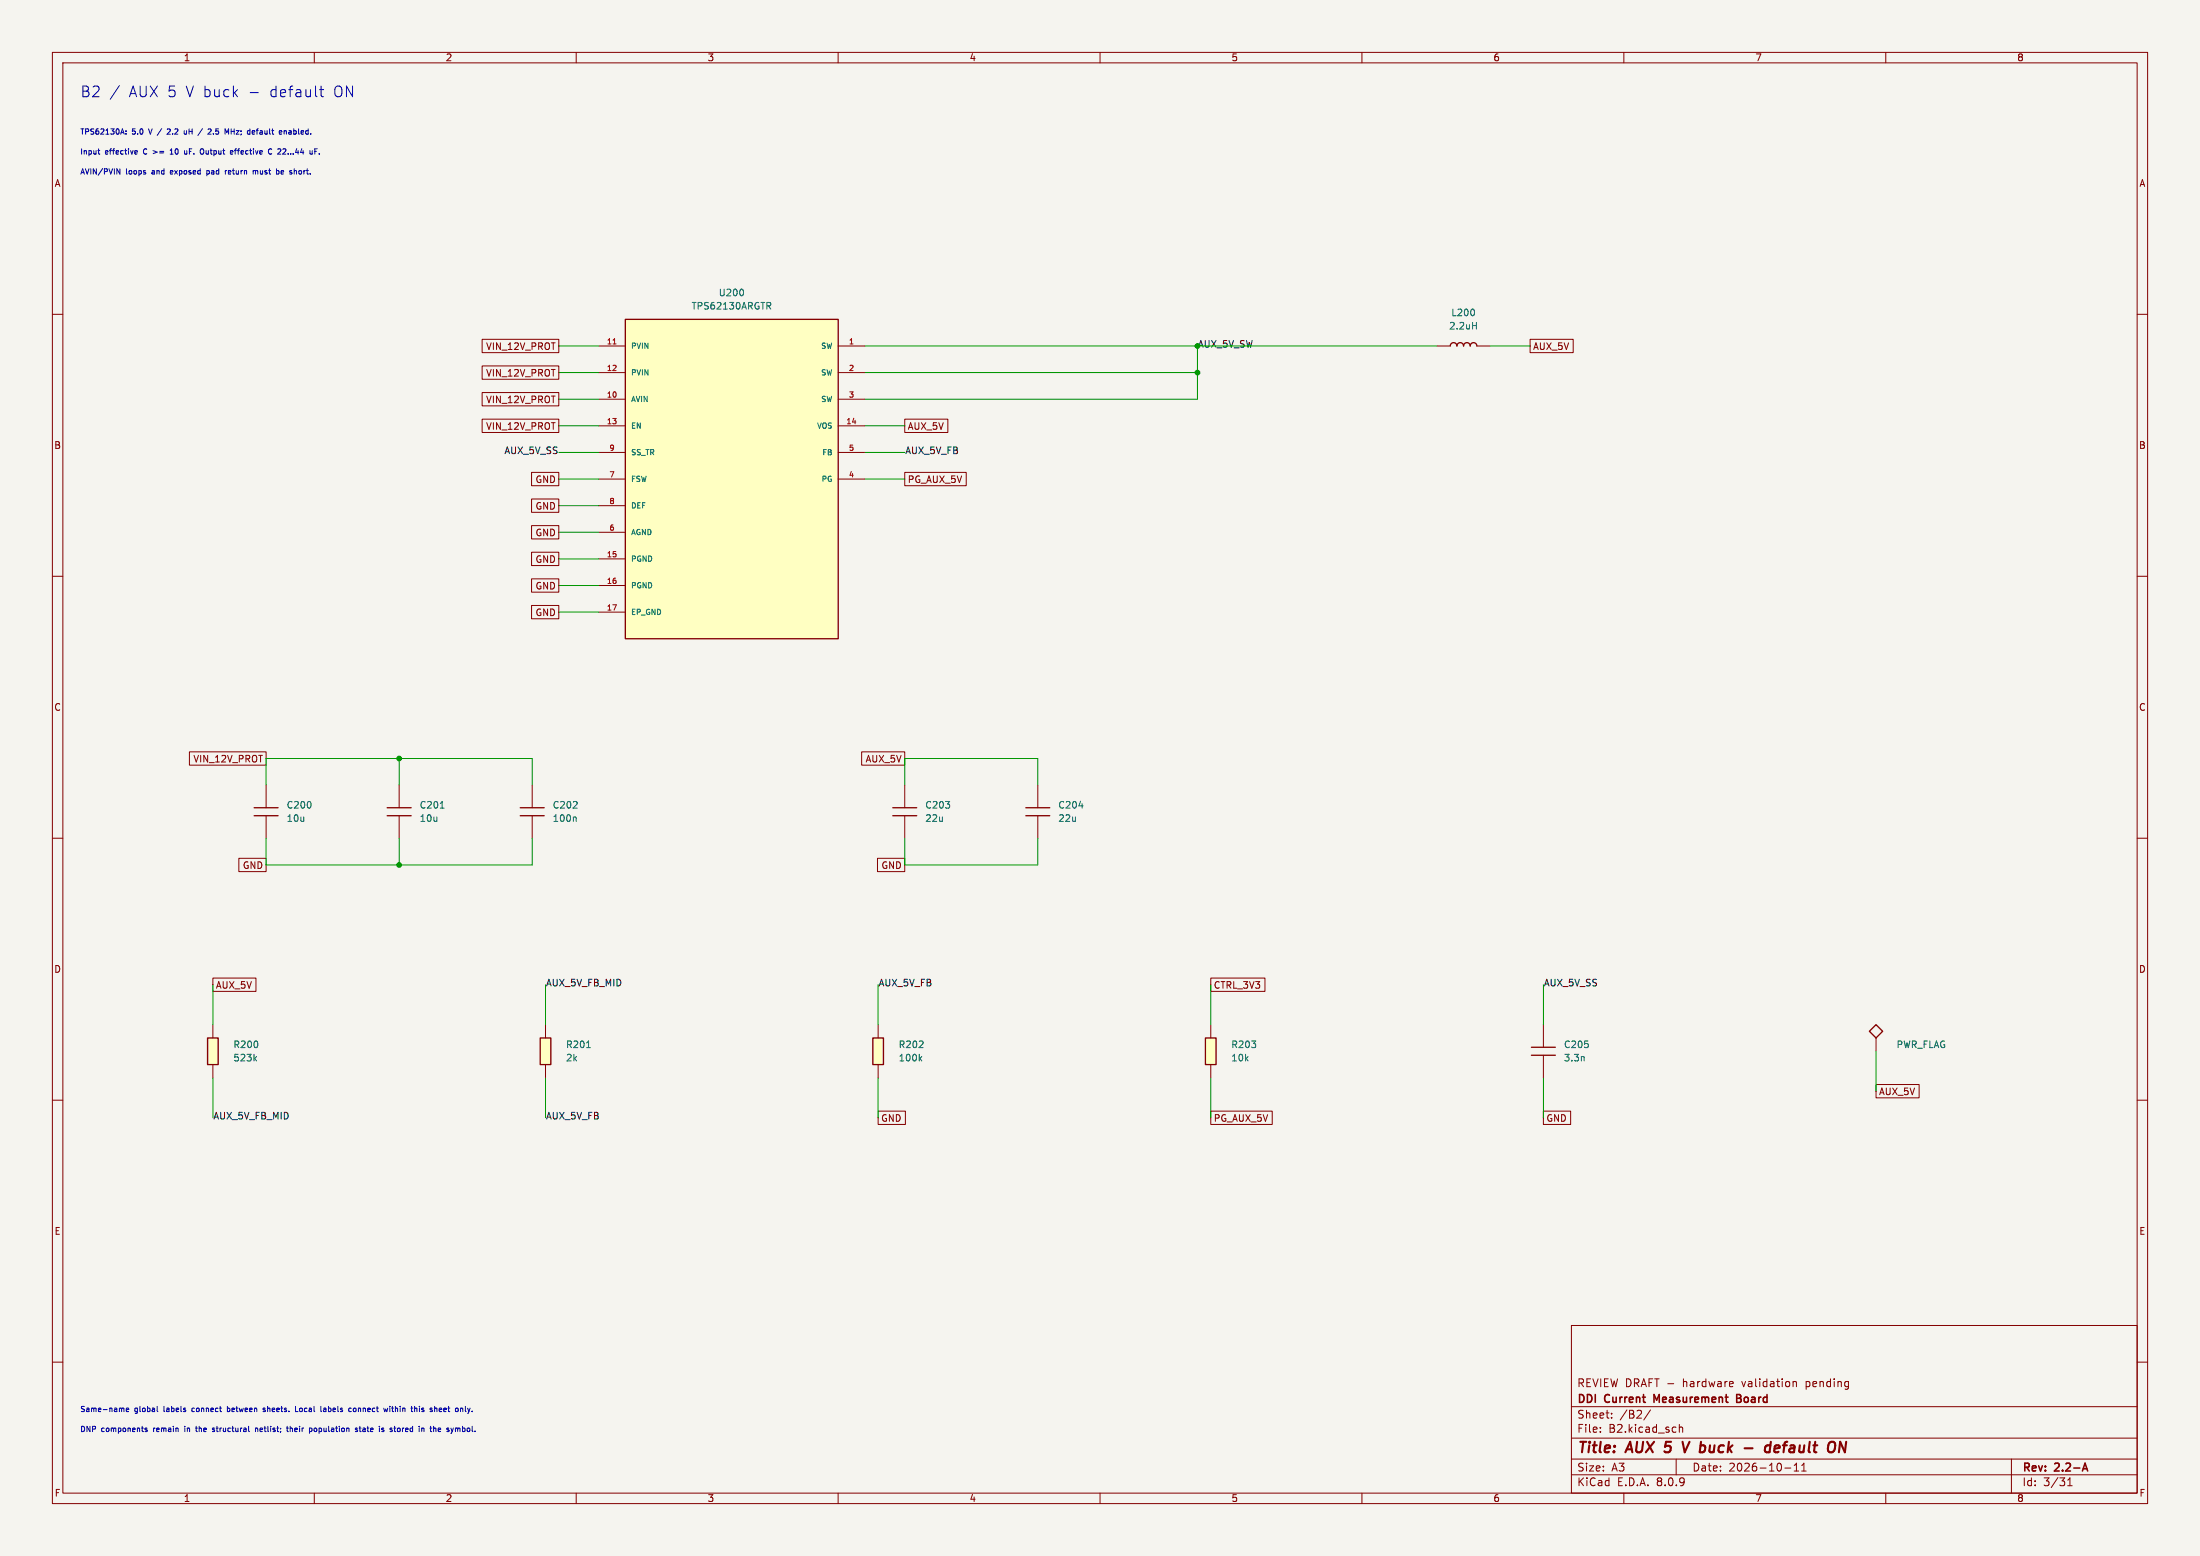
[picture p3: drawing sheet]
<svg xmlns="http://www.w3.org/2000/svg" width="420mm" height="297mm" viewBox="0 0 420 297" stroke-linecap="round" stroke-linejoin="round" font-family="sans-serif">
<path d="M0 0h420v297h-420z" fill="#f5f4ef" stroke="#f5f4ef" stroke-width=".19"/>
<g fill="none" stroke="#840000" stroke-width=".19">
<path d="M10 10h400v277h-400zM12 12h396v273h-396zM60 10v2M110 10v2M160 10v2M210 10v2M260 10v2M310 10v2M360 10v2M10 60h2M408 60h2M10 110h2"/>
<path d="M408 110h2M10 160h2M408 160h2M10 210h2M408 210h2M300 253h108v32h-108zM10 260h2M300 278.5h108M300 274.5h108M300 268.5h108M305.5 273.2v.2M305.5 272.5v.1"/>
<path d="M307.7 270.5v.2M307.7 269.8v.1M315.1 269.1l-1.3 1.9M320 278.5v3M320.6 271.9v1.5M320.6 272.5l.2-.1 .4 .1v.9M330.7 263.7l.2 .3-.7 .2M330.8 264.6l-.1 .1M342.3 263.8l.2-.1 .4 .1v.9M342.3 263.7v1M342.5 279.7l.4-.4v1.5M343.9 279.7l.5-.4v1.5"/>
<path d="M384 278.5v6.5M408 260h2M60 285v2M110 285v2M160 285v2M210 285v2M260 285v2M300 281.5h108M310 285v2M340.7 280.2h1.2M342.5 280.8h.9M343.9 280.8h.9"/>
<path d="M360 285v2M394.7 283.6h.9M394.7 282.5l.5-.4v1.5"/>
</g>
<path d="M316.3 267.3l-.5-1.1v1.5M331.5 266.9h.5M332 266.9l.3 .1M332.3 266.3l-.3-.1h-.5v1.5l.8-.1M332.3 266.8l-.3 .1M398 279.3l.5 1.5M397.7 280.4h.7" fill="none" stroke="#840000" stroke-width=".3"/>
<path d="M321.2 275.2l.4 2 .9-2M337.2 276h.8M338.1 275.2l-.3 2M338.8 276.5l.9-.2v-.3h-.8l-.2 .9 .3 .3 .5-.1M351.3 275.2l.9 2 .2-2" fill="none" stroke="#840000" stroke-width=".4"/>
<path d="M39.6 198.1h2.1v5.1h-2.1z" fill="#ffffc2"/>
<path d="M48.5 155.7h4.6M48.5 154.2h4.6M73.9 155.7h4.6M73.9 154.2h4.6M99.3 155.7h4.6M99.3 154.2h4.6M170.4 155.7h4.6M170.4 154.2h4.6M195.8 155.7h4.6M195.8 154.2h4.6M39.6 198.1h2.1v5.1h-2.1zM356.9 196.9l1.2-1.3 1.3 1.3-1.3 1.2z" fill="none" stroke="#840000" stroke-width=".25"/>
<g fill="none" stroke="#840000" stroke-width=".19">
<path d="M50.8 149.9v4.3M50.8 155.7v4.3M76.2 149.9v4.3M76.2 155.7v4.3M101.6 149.9v4.3M101.6 155.7v4.3M172.7 149.9v4.3M172.7 155.7v4.3M198.1 149.9v4.3M198.1 155.7v4.3M40.6 195.6v2.5M358.1 198.1v2.6"/>
<path d="M40.6 203.2v2.5"/>
</g>
<path d="M84.1 154.2h.7M109.8 155.9l.2 .2v.7M206 153.8h.8M48.6 202l.4 .5M49 201.7l-.5 .4" fill="none" stroke="#006464" stroke-width=".19"/>
<path d="M166.6 198.1h2.1v5.1h-2.1z" fill="#ffffc2"/>
<path d="M166.6 198.1h2.1v5.1h-2.1z" fill="none" stroke="#840000" stroke-width=".25"/>
<path d="M167.6 195.6v2.5M167.6 203.2v2.5" fill="none" stroke="#840000" stroke-width=".19"/>
<path d="M175.6 202l.4 .5M176 201.7l-.5 .4" fill="none" stroke="#006464" stroke-width=".19"/>
<path d="M103.1 198.1h2.1v5.1h-2.1z" fill="#ffffc2"/>
<path d="M103.1 198.1h2.1v5.1h-2.1zM292.4 199.9h4.5M292.4 201.4h4.5" fill="none" stroke="#840000" stroke-width=".25"/>
<path d="M104.1 195.6v2.5M294.6 195.6v4.3M104.1 203.2v2.5M294.6 201.4v4.3" fill="none" stroke="#840000" stroke-width=".19"/>
<path d="M112 200h.7M302.4 201.7v.8" fill="none" stroke="#006464" stroke-width=".19"/>
<path d="M119.4 61h40.6v60.9h-40.6z" fill="#ffffc2"/>
<path d="M119.4 61h40.6v60.9h-40.6z" fill="none" stroke="#840000" stroke-width=".25"/>
<g fill="none" stroke="#840000" stroke-width=".19">
<path d="M114.3 66h5.1M114.3 76.2h5.1M114.3 71.1h5.1M160 66h5.1M160 76.2h5.1M160 71.1h5.1M114.3 81.3h5.1M114.3 91.4h5.1M114.3 86.4h5.1M114.3 96.5h5.1M160 81.3h5.1M160 91.4h5.1"/>
<path d="M160 86.4h5.1M114.3 106.7h5.1M114.3 111.8h5.1M114.3 116.8h5.1M114.3 101.6h5.1"/>
</g>
<path d="M117 65.7h.6" fill="none" stroke="#a90000" stroke-width=".19"/>
<path d="M141.9 55.4v.8M146.7 58.4l.4 .6M147 57.8l.1 .2-.1 .3" fill="none" stroke="#006464" stroke-width=".19"/>
<path d="M230.1 198.1h2.1v5.1h-2.1z" fill="#ffffc2"/>
<path d="M276.9 66a.63 .63 0 0 1 .6-.6 .63 .63 0 0 1 .6 .6 .63 .63 0 0 1 .7-.6 .63 .63 0 0 1 .6 .6 .63 .63 0 0 1 .6-.6 .63 .63 0 0 1 .7 .6 .63 .63 0 0 1 .6-.6 .63 .63 0 0 1 .6 .6M230.1 198.1h2.1v5.1h-2.1z" fill="none" stroke="#840000" stroke-width=".25"/>
<g fill="none" stroke="#840000" stroke-width=".19">
<path d="M92 64.8h14.7v2.5h-14.7zM92 74.9h14.7v2.6h-14.7zM92 69.8h14.7v2.6h-14.7zM274.3 66h2.6M281.9 66h2.6M292.1 64.8h8.2v2.5h-8.2zM92 80h14.7v2.6h-14.7zM101.5 90.2h5.2v2.5h-5.2zM101.5 95.2h5.2v2.6h-5.2zM172.7 80h8.2v2.6h-8.2zM172.7 90.2h11.8v2.5h-11.8zM101.5 115.6h5.2v2.5h-5.2z"/>
<path d="M101.5 110.5h5.2v2.5h-5.2zM101.5 100.3h5.2v2.6h-5.2zM101.5 105.4h5.2v2.6h-5.2zM36.2 143.5h14.6v2.6h-14.6zM164.5 143.5h8.2v2.6h-8.2zM45.6 163.8h5.2v2.6h-5.2zM167.5 163.8h5.2v2.6h-5.2zM40.6 186.7h8.3v2.5h-8.3zM231.1 186.7h10.4v2.5h-10.4zM231.1 195.6v2.5M167.6 212.1h5.2v2.5h-5.2zM231.1 212.1h11.8v2.5h-11.8z"/>
<path d="M231.1 203.2v2.5M294.6 212.1h5.2v2.5h-5.2zM358.1 207h8.3v2.6h-8.3z"/>
</g>
<path d="M281.4 59.2v.8M281.1 62.1h.7M281.8 61.5v1.3" fill="none" stroke="#006464" stroke-width=".19"/>
<g fill="none" stroke="#0000c2" stroke-width=".19">
<path d="M22.8 16.3l-1.8 2.6M47.8 17.7h1.5M61 17.1h.8M61.3 16.4v1.8l.1 .2 .4 .1M18.7 28.7h.4M18.8 29.3l.3 .1M22.3 32.2l.6 1v-1M23.4 24.6l.3 1M24 25.5v.1M24 25v.1M25.8 28.8l.3-.1 .1 .3-.5 .1M25.8 29.4h.4"/>
<path d="M32.3 24.6l-.4 .1M32.5 25l-.6 .6h.6M32.5 29.4h.5M32.5 28.7l.3-.3v1M32.6 32.6v.6M33 32.8l-.5 .1M35.2 24.9v.7l.4-.1M35.2 28.7l.1 .7 .4-.1M35.6 24.9v.7M35.7 28.7v.7M38.5 28.4l.3 .1 .1 .2v.6l-.4 .1M38.7 24.5l-.9 1.4"/>
<path d="M39.5 32.6v1M39.5 33.2h.3M39.8 32.6h-.3M39.9 24.6h.3l.1 .3-.6 .7h.6M40.7 25.5v.1M43 32.6v.6M43.3 25.3l.3-.7v1M43.3 32.6l-.3 .1M44.1 24.6v1M44.1 25.1h.6M44.1 28.7l.3 .1 .1 .2-.5 .1M44.4 29.4h-.3"/>
<path d="M44.8 28.7h.3M45 28.4l-.1 .2v.8M48.3 24.9l.3 .1v.2l-.5 .1M48.3 32.7l.3-.1 .2 .1M48.3 32.6v.6M48.6 25.6h-.3M48.8 32.7v.5M49.2 32.6h-.3l-.1 .1M51.9 28.5a.45 .45 0 0 0-.7 .4 .45 .45 0 0 0 .7 .4M52.9 32.6l.4 .1-.1 .4-.3 .1M54 32.6l-.3 .1v.5h.3M54.1 32.8l-.4 .1"/>
<path d="M54.2 25h.4l.1 .6M54.2 24.9v.7M54.4 28.4l.2 .2M54.6 28.7l-.7 .7h.7M55.2 25.3v.3M56.2 32.6h.3l.1 .1M60.1 28.9h.3M60.6 28.4h-.5v1M61 29.3v.1M23.4 268.8l.3 .1v.6M24.1 269.1l.5-.1-.1-.2h-.3l-.1 .1v.5h.4M28.1 272.6h-.3l-.1 .1v.2l.4 .1v.2h-.4"/>
<path d="M30 268.4v.9l.1 .2M35.3 272.2v.1M35.3 272.6v.7M36.7 268.9v.5M37.3 272.6h.4M37.5 272.2v.9l.2 .2M40.9 272.6h-.2l-.2 .1 .1 .2 .3 .1v.2h-.4M43.4 269.4l.3 .1M43.4 268.4v1.1M43.7 268.8h-.3M48.8 272.7l.4-.1v.7M48.8 272.6v.7"/>
<path d="M50.6 268.8h-.2l-.2 .1 .1 .2 .3 .1v.2h-.4M54.7 272.6h.4M54.8 272.2v.9l.3 .2M55.4 272.2v1.1M55.8 272.6l-.4 .1M56.4 268.4v1.1h.5M57.2 268.9v.5M59.5 272.6l.1 .2-.1 .4M60.4 272.6h-.3l-.2 .2 .1 .4h.4M61.3 269.4l.1 .1M61.8 268.8h.4v.7M62.2 269l-.5 .2 .2 .3 .3-.1"/>
<path d="M66.8 268.8h.3M67.1 269.4l-.3 .1M67.9 268.8h-.3l-.2 .2 .1 .4h.4M68.2 272.6h-.2l-.2 .1 .1 .2 .3 .1v.2h-.4M68.6 272.6h.3M68.7 272.2v.9l.2 .2M69.4 272.6h-.1M69.4 272.9l-.2 .1 .2 .3M74 268.8l-.2 .7-.2-.5M74.4 268.4v.1M74.4 268.8v.7M74.8 268.8h.3"/>
<path d="M76.1 272.6l.3 .2-.1 .4-.2 .1M79.3 268.8l.3 .1v.6M80.1 268.4v.1M80.1 268.8v.7M82.1 272.6h.3M82.2 272.2v.9l.1 .2M84.2 268.8l-.4 .1 .1 .5 .3 .1M84.3 269l-.5 .1M87.5 272.6l.3 .1v.6M88.8 268.4v.9l.2 .2"/>
</g>
<g fill="none" stroke="#009600" stroke-width=".19">
<path d="M106.7 66h7.6M106.7 76.2h7.6M106.7 71.1h7.6M165.1 66h109.2M165.1 71.1h63.5M228.6 66v10.2h-63.5M284.5 66h7.6M106.7 81.3h7.6M106.7 86.4h7.6M106.7 96.5h7.6M106.7 91.4h7.6M165.1 81.3h7.6"/>
<path d="M165.1 86.4h7.6M165.1 91.4h7.6M106.7 116.8h7.6M106.7 111.8h7.6M106.7 106.7h7.6M106.7 101.6h7.6M50.8 149.9v-5.1h50.8v5.1M76.2 144.8v5.1M172.7 149.9v-5.1h25.4v5.1M50.8 160v5.1h50.8v-5.1M76.2 160v5.1M172.7 160v5.1h25.4v-5.1"/>
<path d="M40.6 188v7.6M104.1 188v7.6M167.6 188v7.6M231.1 188v7.6M294.6 188v7.6M40.6 205.7v7.7M104.1 205.7v7.7M167.6 205.7v7.7M231.1 205.7v7.7M294.6 205.7v7.7M358.1 200.7v7.6"/>
</g>
<g fill="#009600" stroke="#009600" stroke-width=".19">
<circle cx="228.6" cy="71.1" r=".46"/>
<circle cx="76.2" cy="144.8" r=".46"/>
<circle cx="76.2" cy="165.1" r=".46"/>
</g>
<g font-size="2.8" fill="#0000c2">
<text x="15.2" y="18.8">B2</text>
<text x="24.5" y="18.8">AUX 5 V buck</text>
<text x="51.6" y="18.8">default</text>
<text x="63.8" y="18.8">ON</text>
</g>
<g font-size="2.8" fill="#840000">
<text x="301" y="277.9">Title:</text>
<text x="310.6" y="277.9">AUX 5</text>
<text x="322.9" y="277.9">V buck</text>
<text x="336.2" y="277.9">-</text>
<text x="341" y="277.9">default</text>
</g>
<g font-size="2.1" fill="#840000">
<text x="301" y="268.2">DDI</text>
<text x="301" y="265">REVIEW DRAFT -</text>
<text x="306.4" y="268.2">Current</text>
<text x="316.4" y="268.2">Measurement</text>
<text x="321.4" y="265">hardware</text>
<text x="332.8" y="268.2">Board</text>
<text x="332.8" y="265">validation</text>
<text x="345.1" y="265">pending</text>
<text x="301" y="273.7">File:</text>
<text x="301" y="271">Sheet:</text>
<text x="307.1" y="273.7">B2.kicad_sch</text>
<text x="309.2" y="271">/B2/</text>
<text x="301" y="281.1">Size:</text>
<text x="307.6" y="281.1">A3</text>
<text x="323" y="281.1">Date:</text>
<text x="330" y="281.1">2026-10-11</text>
<text x="386" y="281.3">Rev:</text>
<text x="392.4" y="281.3">2.2-A</text>
<text x="301" y="283.9">KiCad</text>
<text x="308.7" y="283.9">E.D.A.</text>
<text x="316.3" y="283.9">8.0.9</text>
<text x="386" y="283.9">Id:</text>
<text x="390.1" y="283.9">3/31</text>
</g>
<g font-size="1.8" fill="#840000">
<text x="35" y="11.9">1</text>
<text x="85" y="11.9">2</text>
<text x="135" y="11.9">3</text>
<text x="185" y="11.9">4</text>
<text x="235" y="11.9">5</text>
<text x="285" y="11.9">6</text>
<text x="335" y="11.9">7</text>
<text x="385" y="11.9">8</text>
<text x="10.3" y="35.9">A</text>
<text x="408.3" y="35.9">A</text>
<text x="92.7" y="67">VIN_12V_PROT</text>
<text x="292.6" y="67">AUX_5V</text>
<text x="92.7" y="77.2">VIN_12V_PROT</text>
<text x="92.7" y="72.1">VIN_12V_PROT</text>
<text x="92.7" y="82.2">VIN_12V_PROT</text>
<text x="173.2" y="82.2">AUX_5V</text>
<text x="10.3" y="85.9">B</text>
<text x="408.2" y="85.9">B</text>
<text x="102.1" y="92.4">GND</text>
<text x="173.2" y="92.4">PG_AUX_5V</text>
<text x="102.1" y="97.5">GND</text>
<text x="102.1" y="102.6">GND</text>
<text x="102.1" y="107.6">GND</text>
<text x="102.1" y="112.7">GND</text>
<text x="102.1" y="117.8">GND</text>
<text x="10.3" y="135.9">C</text>
<text x="408.2" y="135.9">C</text>
<text x="36.8" y="145.7">VIN_12V_PROT</text>
<text x="165.1" y="145.7">AUX_5V</text>
<text x="46.3" y="166.1">GND</text>
<text x="168.2" y="166.1">GND</text>
<text x="10.3" y="185.9">D</text>
<text x="408.2" y="185.9">D</text>
<text x="41.1" y="188.9">AUX_5V</text>
<text x="231.6" y="188.9">CTRL_3V3</text>
<text x="358.6" y="209.2">AUX_5V</text>
<text x="168.1" y="214.3">GND</text>
<text x="231.6" y="214.3">PG_AUX_5V</text>
<text x="295.1" y="214.3">GND</text>
<text x="10.3" y="235.9">E</text>
<text x="408.3" y="235.9">E</text>
<text x="10.3" y="285.9">F</text>
<text x="35" y="286.9">1</text>
<text x="85" y="286.9">2</text>
<text x="135" y="286.9">3</text>
<text x="185" y="286.9">4</text>
<text x="235" y="286.9">5</text>
<text x="285" y="286.9">6</text>
<text x="335" y="286.9">7</text>
<text x="385" y="286.9">8</text>
<text x="408.3" y="285.9">F</text>
</g>
<g font-size="1.8" fill="#006464">
<text x="131.9" y="59.3">TPS62130ARGTR</text>
<text x="137.1" y="56.7">U200</text>
<text x="276.5" y="63.1">2.2uH</text>
<text x="277" y="60.6">L200</text>
<text x="54.6" y="154.5">C200</text>
<text x="80" y="154.5">C201</text>
<text x="105.4" y="154.5">C202</text>
<text x="176.5" y="154.5">C203</text>
<text x="201.9" y="154.5">C204</text>
<text x="54.6" y="157.1">10u</text>
<text x="80" y="157.1">10u</text>
<text x="105.4" y="157.1">100n</text>
<text x="176.5" y="157.1">22u</text>
<text x="201.9" y="157.1">22u</text>
<text x="44.5" y="200.3">R200</text>
<text x="44.5" y="202.8">523k</text>
<text x="108" y="200.3">R201</text>
<text x="108" y="202.8">2k</text>
<text x="171.5" y="200.3">R202</text>
<text x="171.5" y="202.8">100k</text>
<text x="235" y="200.3">R203</text>
<text x="235" y="202.8">10k</text>
<text x="298.5" y="200.3">C205</text>
<text x="298.5" y="202.8">3.3n</text>
<text x="362" y="200.3">PWR_FLAG</text>
</g>
<text font-size="1.8" fill="#009600" x="228.6" y="66.6">AUX_5V_SW</text>
<g font-size="1.8" fill="#0f0f0f">
<text x="96.2" y="86.9">AUX_5V_SS</text>
<text x="172.7" y="86.9">AUX_5V_FB</text>
<text x="104.1" y="188.5">AUX_5V_FB_MID</text>
<text x="167.6" y="188.5">AUX_5V_FB</text>
<text x="294.6" y="188.5">AUX_5V_SS</text>
<text x="40.6" y="213.9">AUX_5V_FB_MID</text>
<text x="104.1" y="213.9">AUX_5V_FB</text>
</g>
<g font-size="1.4" fill="#0000c2">
<text x="15.2" y="25.9">TPS62130A:</text>
<text x="15.2" y="29.7">Input</text>
<text x="20.1" y="29.7">effective</text>
<text x="25.2" y="25.9">5.0</text>
<text x="27.6" y="29.7">C</text>
<text x="28.7" y="25.9">V /</text>
<text x="29.6" y="29.7">&gt;=</text>
<text x="32.7" y="25.9">2.2</text>
<text x="33.2" y="29.7">10</text>
<text x="36.1" y="25.9">uH</text>
<text x="36.2" y="29.7">uF.</text>
<text x="39.1" y="25.9">/</text>
<text x="39.5" y="29.7">Output</text>
<text x="41.2" y="25.9">2.5</text>
<text x="44.7" y="25.9">MHz;</text>
<text x="45.5" y="29.7">effective</text>
<text x="49.2" y="25.9">default</text>
<text x="53" y="29.7">C</text>
<text x="55" y="29.7">22...44</text>
<text x="55.6" y="25.9">enabled.</text>
<text x="15.2" y="33.5">AVIN/PVIN</text>
<text x="24.1" y="33.5">loops</text>
<text x="29.2" y="33.5">and</text>
<text x="33" y="33.5">exposed</text>
<text x="40.2" y="33.5">pad</text>
<text x="43.9" y="33.5">return</text>
<text x="49.5" y="33.5">must</text>
<text x="54.2" y="33.5">be</text>
<text x="57" y="33.5">short.</text>
<text x="15.2" y="269.7">Same-name</text>
<text x="25.7" y="269.7">global</text>
<text x="31.5" y="269.7">labels</text>
<text x="37.1" y="269.7">connect</text>
<text x="44.1" y="269.7">between</text>
<text x="51.2" y="269.7">sheets.</text>
<text x="57.6" y="269.7">Local</text>
<text x="62.7" y="269.7">labels</text>
<text x="68.3" y="269.7">connect</text>
<text x="75.3" y="269.7">within</text>
<text x="80.8" y="269.7">this</text>
<text x="84.6" y="269.7">sheet</text>
<text x="89.7" y="269.7">only.</text>
<text x="15.2" y="273.5">DNP</text>
<text x="19.4" y="273.5">components</text>
<text x="29.5" y="273.5">remain</text>
<text x="35.7" y="273.5">in</text>
<text x="38.1" y="273.5">the</text>
<text x="41.5" y="273.5">structural</text>
<text x="50" y="273.5">netlist;</text>
<text x="56.3" y="273.5">their</text>
<text x="60.8" y="273.5">population</text>
<text x="69.8" y="273.5">state</text>
<text x="74.6" y="273.5">is</text>
<text x="77" y="273.5">stored</text>
<text x="82.7" y="273.5">in</text>
<text x="85.2" y="273.5">the</text>
<text x="88.6" y="273.5">symbol.</text>
</g>
<g font-size="1.4" fill="#a90000">
<text x="115.7" y="65.8">11</text>
<text x="161.9" y="65.8">1</text>
<text x="115.7" y="70.9">12</text>
<text x="161.9" y="70.9">2</text>
<text x="115.7" y="75.9">10</text>
<text x="161.9" y="75.9">3</text>
<text x="115.7" y="81">13</text>
<text x="161.5" y="81">14</text>
<text x="116.2" y="86.1">9</text>
<text x="161.9" y="86.1">5</text>
<text x="116.2" y="91.2">7</text>
<text x="161.9" y="91.2">4</text>
<text x="116.2" y="101.3">6</text>
<text x="116.2" y="96.3">8</text>
<text x="115.7" y="106.4">15</text>
<text x="115.7" y="111.5">16</text>
<text x="115.7" y="116.6">17</text>
</g>
<g font-size="1.4" fill="#006464">
<text x="120.4" y="66.8">PVIN</text>
<text x="120.4" y="71.9">PVIN</text>
<text x="156.6" y="66.8">SW</text>
<text x="156.6" y="71.9">SW</text>
<text x="120.4" y="76.9">AVIN</text>
<text x="156.6" y="76.9">SW</text>
<text x="120.4" y="82">EN</text>
<text x="155.8" y="82">VOS</text>
<text x="120.4" y="87.1">SS_TR</text>
<text x="156.9" y="87.1">FB</text>
<text x="120.4" y="92.2">FSW</text>
<text x="156.7" y="92.2">PG</text>
<text x="120.4" y="97.3">DEF</text>
<text x="120.4" y="107.4">PGND</text>
<text x="120.4" y="102.3">AGND</text>
<text x="120.4" y="112.5">PGND</text>
<text x="120.4" y="117.6">EP_GND</text>
</g>
</svg>
